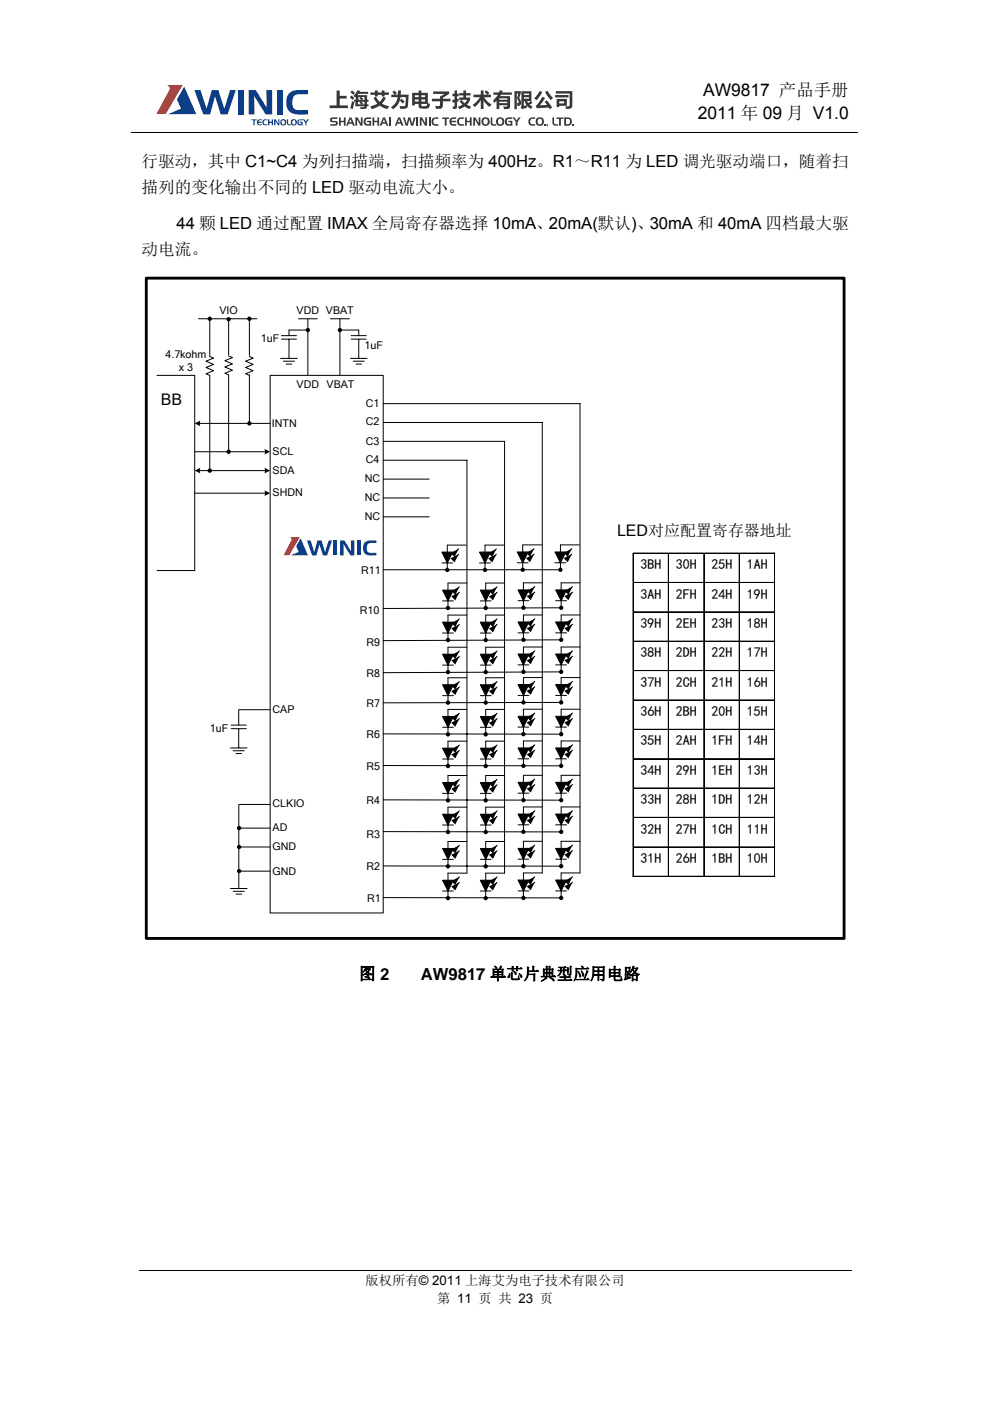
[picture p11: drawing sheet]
<svg xmlns="http://www.w3.org/2000/svg" width="210mm" height="297mm" viewBox="0 0 210 297" stroke-linecap="round" stroke-linejoin="round" font-family="sans-serif">
<g fill="#393633">
<path d="M71.4 19.2h.7v1.1h1.4v.6h-1.4v1.5h1.7v.5h-3.9v-.5h1.5z" fill-rule="evenodd"/>
<path d="M75.8 19.2h.6l-.1 .3h1.8v.4h-2.1l-.2 .3h2.1v.9h.3v.5h-.3l-.1 .5h.3v.4h-.3a.69 .69 0 0 1-1 .6h-.3l-.1-.4h.8l.1-.2h-2l.1-.9h-.3v-.5h.4v-.6l-.2 .2-.3-.4zM76.6 20.6l.4 .3-.2 .2h.5v-.5zM76.1 20.6l-.1 .5h.7l-.5-.3 .3-.2zM75.9 21.6v.5h.7l-.4-.3 .3-.2zM76.6 21.6l.4 .3-.2 .2h.5v-.5zM74.7 19.2l.6 .5-.4 .4-.6-.5zM74.5 20.3l.7 .5-.4 .4-.6-.6zM74.7 21.4l.5 .2-.4 1.5-.5-.1z" fill-rule="evenodd"/>
<path d="M78.6 19.6h.9v-.4h.6v.4h.9v-.4h.6v.4h.9v.5h-.9v.3h-.6v-.3h-.9v.3h-.6v-.3h-.9zM79.2 20.8l.5-.3 .8 1.1 .8-1.1 .6 .3-.9 1.2 1.5 .5-.3 .6-1.7-.7-1.7 .8-.3-.7 1.6-.5z" fill-rule="evenodd"/>
<path d="M83.2 19.5l.4-.3 .6 .5-.4 .4h.6v-.9h.6v.9h1.7l-.1 1.8a.94 .94 0 0 1-1.2 1.2h-.5l-.1-.6 1.1-.1 .2-1.8h-1.2l-.1 .7 .4-.4 .6 .6-.4 .4-.6-.6-.4 .9-.6 .7-.4 .3-.5-.5 1-.9 .4-1.2h-1.3v-.5h.7z" fill-rule="evenodd"/>
<path d="M87.4 19.7h1.4v-.5h.6v.5h1.3v2.2l.5 .1a.93 .93 0 0 1-1.3 1 .82 .82 0 0 1-1.1-.5v-.5h-.8v.4h-.6zM89.4 20.2v.4h.8v-.4zM88 20.2v.4h.8v-.4zM89.4 21.1v.4h.8v-.4zM88 21.1v.4h.8v-.4zM89.4 22v.4a.91 .91 0 0 0 1.1 0l.1-.4z" fill-rule="evenodd"/>
<path d="M91.9 19.4h3.3v.5l-1.3 .8v.2h1.6v.6h-1.6l-.1 1.3-.3 .3h-1l-.2-.6 .9-.1 .1-.9h-1.7v-.6h1.7v-.4l1-.6h-2.4z" fill-rule="evenodd"/>
<path d="M97.4 19.7h.9v-.5h.5v.5h1v.5h-1v.5h.9v.6l-.7 .9 .9 .4-.3 .5-1-.5-1.2 .6-.3-.6 1-.4-.6-.7 .4-.3 .7 .7 .5-.7h-1.7v-.5h.9v-.5h-.9zM96.4 19.2h.5v.7h.4v.5h-.4v.6l.4-.1v.6h-.4l-.1 1.4-.7 .2-.1-.5 .4-.1v-.8l-.4 .1-.1-.6 .5-.1v-.7h-.4v-.5h.4z" fill-rule="evenodd"/>
<path d="M100.4 20.1h1.6v-.9h.6v.9h.8l-.6-.6 .3-.3 .7 .5-.4 .4h.7v.5h-1.4l.8 1 .8 .6-.5 .5-1.2-1.4v1.8h-.6v-1.9l-1.3 1.5-.4-.5 .7-.5 .8-1.1h-1.4z" fill-rule="evenodd"/>
<path d="M104.6 19.6h1.2l.2-.4h.6l-.1 .4h2.1v.5h-2.3l-.2 .3h2.1v2.3a.79 .79 0 0 1-1.3 .3l-.2-.4h.7l.2-.3h-1.7v.8h-.6v-1.7l-.5 .5-.2-.7 1-1.1h-1zM105.9 20.8v.3h1.7v-.3zM105.9 21.6v.3h1.7v-.3z" fill-rule="evenodd"/>
<path d="M109.1 19.3h1.4l-.4 1.5a.9 .9 0 0 1 .4 1 .9 .9 0 0 1-.8 .7l-.1-.7h.4v-.4a1.49 1.49 0 0 1-.1-1.6h-.3v3.4h-.5zM110.6 19.3h2.1l-.1 2.1 .3 .4-.6 .4 .6 .3-.2 .6-1-.7v.4l-1 .4-.2-.5 .1-.3zM111.1 19.8v.4h1.1v-.4zM111.1 20.6v.3h1.1v-.3zM111.1 21.4v1.1l.6-.2-.4-.9zM111.8 21.4l.2 .5 .6-.5z" fill-rule="evenodd"/>
<path d="M115.6 19.5l.5-.3 1.2 1.6-.5 .4zM114.4 19.3l.6 .2-.4 .8-.9 1-.4-.5zM115 20.5l.6 .3-1.1 1.5h1.5l-.5-.7 .5-.3 1.1 1.5-.5 .4-.2-.4-2.5 .2-.3-.5 .7-.7z" fill-rule="evenodd"/>
<path d="M117.9 19.3h3.5v3a.87 .87 0 0 1-1.4 .7l-.1-.5h.7l.2-.2v-2.5h-2.9zM117.7 20.2h2.9v.5h-2.9zM118.1 21h2.1v1.4h-1.6v.3h-.5zM118.6 21.5v.4h1.1v-.4z" fill-rule="evenodd"/>
</g>
<path d="M39.1 18.4l2.5 5.8h-6l2.8-1.2-.9-1.9z" fill-rule="evenodd" fill="#0c3e87"/>
<path d="M35.4 18h3.4l-3.6 6.2h-2l2.8-5.3-.1-.4z" fill-rule="evenodd" fill="#da251d"/>
<g fill="#0c3e87">
<path d="M41.2 19.1h1.3l1.3 4 1.1-4h1.4l1.3 4 1.2-4h1.2l-1.7 5.2h-1.5l-1.2-3.9-1 3.9h-1.5z" fill-rule="evenodd"/>
<path d="M52.7 19.1h1.6l2.3 3.7-.1-3.7h1.2v5.2h-1.4l-2.4-3.9 .1 3.9h-1.3z" fill-rule="evenodd"/>
<path d="M61.4 19.7a5.9 5.9 0 0 1 3.9-.6v.9h-1.9a1.43 1.43 0 0 0-1.4 1.8l.1 .7a1.2 1.2 0 0 0 1.5 .8h1.7v1h-1.4a2.53 2.53 0 0 1-3.2-2.5l.1-.9z" fill-rule="evenodd"/>
<path d="M53.3 25.3h1.1v.2h-.4v1.1h-.2v-1.1h-.5z" fill-rule="evenodd"/>
<path d="M54.6 25.6l.2-.2 .7-.1v.2l-.6 .1-.1 .2h.7v.2h-.7l.1 .3 .6 .1v.2l-.8-.1a.73 .73 0 0 1-.1-.9z" fill-rule="evenodd"/>
<path d="M55.7 25.5l.3-.2h.7v.2h-.6l-.1 .2a.41 .41 0 0 0 .2 .7h.5v.2a.73 .73 0 0 1-.9-.2 .73 .73 0 0 1-.1-.9z" fill-rule="evenodd"/>
<path d="M56.9 25.3h.2v.5h.5v-.5h.3v1.3h-.3v-.6h-.5v.6h-.2z" fill-rule="evenodd"/>
<path d="M58.1 25.3h.4l.5 .9v-.9h.3v1.3h-.3l-.6-1v1h-.3z" fill-rule="evenodd"/>
<path d="M59.6 25.4a.7 .7 0 0 1 1 .1 .7 .7 0 0 1-.1 1 .7 .7 0 0 1-1-.3zM59.8 25.6a.49 .49 0 0 0 .3 .8 .49 .49 0 0 0 .2-.8z" fill-rule="evenodd"/>
<path d="M60.8 25.3h.3v.9l.6 .2v.2l-.6-.1-.2-.1z" fill-rule="evenodd"/>
<path d="M61.7 25.9a.68 .68 0 0 1 1.3 0 .68 .68 0 0 1-1.3 0zM62.1 25.6a.44 .44 0 0 0-.1 .6 .44 .44 0 0 0 .6 0 .44 .44 0 0 0 0-.6z" fill-rule="evenodd"/>
<path d="M63.3 25.4l.9-.1v.2h-.7a.47 .47 0 0 0-.1 .6 .47 .47 0 0 0 .5 .2v-.3h-.3v-.2h.6v.8h-.8a.69 .69 0 0 1-.1-1.2z" fill-rule="evenodd"/>
<path d="M64.2 25.3h.4l.3 .5 .3-.5h.3l-.5 .7v.6h-.3v-.6z" fill-rule="evenodd"/>
</g>
<g fill="#0c3e87">
<path d="M50.5 19.1h1.2v5.2h-1.2z"/>
<path d="M58.8 19.1h1.2v5.2h-1.2z"/>
</g>
<g fill="#393633">
<path d="M70.1 25.1l.3-.2h1.2v.3h-1l-.2 .2 .1 .2h.8a.52 .52 0 0 1 .3 .6 .52 .52 0 0 1-.5 .4h-1v-.3h1.1v-.3l-.6-.1a.52 .52 0 0 1-.6-.2 .52 .52 0 0 1 .1-.6z" fill-rule="evenodd"/>
<path d="M71.9 24.9h.4v.7h.6v-.7h.4v1.7h-.4v-.7h-.6v.7h-.4z" fill-rule="evenodd"/>
<path d="M74.3 25.3l-.2 .6h.5zM74.1 24.9h.4l.8 1.7h-.4l-.2-.4h-.7l-.2 .4h-.4z" fill-rule="evenodd"/>
<path d="M75.4 24.9h.4l.7 1.2v-1.2h.4v1.7h-.4l-.8-1.3 .1 1.3h-.4z" fill-rule="evenodd"/>
<path d="M77.3 25.1l.6-.2h.8v.3h-.9a.63 .63 0 0 0-.3 .7 .63 .63 0 0 0 .5 .4h.4v-.4h-.5v-.3h.8v1h-1.2l-.2-.2-.2-.5z" fill-rule="evenodd"/>
<path d="M79 24.9h.4v.7h.7v-.7h.3v1.7h-.3v-.7h-.7v.7h-.4z" fill-rule="evenodd"/>
<path d="M81.4 25.3l-.2 .6h.5zM81.3 24.9h.3l.8 1.7h-.4l-.2-.4h-.7l-.2 .4h-.4z" fill-rule="evenodd"/>
<path d="M84.6 25.3l-.2 .6h.5zM84.5 24.9h.4l.7 1.7h-.4l-.2-.4h-.7l-.2 .4h-.4z" fill-rule="evenodd"/>
<path d="M85.5 24.9h.4l.4 1.3 .3-1.3h.4l.4 1.3 .4-1.3h.4l-.6 1.7h-.4l-.4-1.3-.3 1.3h-.5z" fill-rule="evenodd"/>
<path d="M89 24.9h.5l.7 1.2v-1.2h.4v1.7h-.5l-.7-1.3v1.3h-.4z" fill-rule="evenodd"/>
<path d="M91.8 25.1l.3-.2h.9v.3h-.6a.6 .6 0 0 0-.5 .5 .6 .6 0 0 0 .3 .6h.8v.3a1 1 0 0 1-1.3-.2 1 1 0 0 1 .1-1.3z" fill-rule="evenodd"/>
<path d="M93.8 24.9h1.5v.3h-.6v1.4h-.4v-1.4h-.5z" fill-rule="evenodd"/>
<path d="M95.6 25.1l1.2-.2v.3l-.9 .1-.2 .3h1.1v.3h-1.1l.2 .4h.9v.3a1 1 0 0 1-1.3-.2 1 1 0 0 1 .1-1.3z" fill-rule="evenodd"/>
<path d="M97.2 25.1l.3-.2h.9v.3h-.6l-.4 .2a.7 .7 0 0 0 .2 .8 .7 .7 0 0 0 .8 .1v.3h-.9l-.3-.2-.2-.5z" fill-rule="evenodd"/>
<path d="M98.6 24.9h.4v.7h.7v-.7h.3v1.7h-.3v-.7h-.7v.7h-.4z" fill-rule="evenodd"/>
<path d="M100.4 24.9h.4l.7 1.2v-1.2h.4v1.7h-.4l-.8-1.3v1.3h-.3z" fill-rule="evenodd"/>
<path d="M102.1 25.8a.91 .91 0 0 1 1.8 0 .91 .91 0 0 1-1.8 0zM102.6 25.3a.63 .63 0 0 0 .3 1.1h.2a.67 .67 0 0 0 .3-1l-.3-.2z" fill-rule="evenodd"/>
<path d="M104.1 24.9h.3v1.3l.8 .2v.2h-.4a.68 .68 0 0 1-.7-.9z" fill-rule="evenodd"/>
<path d="M105.2 25.8a.91 .91 0 0 1 1.8 0 .91 .91 0 0 1-1.8 0zM105.8 25.3a.66 .66 0 0 0 .3 1.1 .66 .66 0 0 0 .3-1.1z" fill-rule="evenodd"/>
<path d="M107.3 25.1l.5-.2h.9v.3h-1a.63 .63 0 0 0 .3 1.1h.3v-.4h-.5v-.3h.9v1h-1.2l-.3-.2-.1-.5z" fill-rule="evenodd"/>
<path d="M108.7 24.9h.4l.5 .7 .4-.7h.4l-.6 1v.7h-.4v-.7z" fill-rule="evenodd"/>
<path d="M112.3 25.1l.3-.2h.9v.3h-.6a.61 .61 0 0 0-.5 .5 .61 .61 0 0 0 .4 .6h.7v.3a1.07 1.07 0 0 1-1.3-.3l-.1-.9z" fill-rule="evenodd"/>
<path d="M113.6 25.8a.91 .91 0 0 1 1.8 0 .91 .91 0 0 1-1.8 0zM114.2 25.3l-.2 .5 .2 .5a.55 .55 0 0 0 .7-.1 .55 .55 0 0 0 0-.7l-.3-.3z" fill-rule="evenodd"/>
<path d="M115.9 26.3h.3l-.2 .6z" fill-rule="evenodd"/>
<path d="M117.2 24.9h.3l.1 1.3 .8 .2v.2a.85 .85 0 0 1-1-.1 .85 .85 0 0 1-.2-.8z" fill-rule="evenodd"/>
<path d="M118 24.9h1.5v.3h-.5v1.4h-.4v-1.4h-.6z" fill-rule="evenodd"/>
<path d="M120.1 25.2v1.1a.67 .67 0 0 0 .7-.2 .67 .67 0 0 0 0-.8zM119.7 24.9h.4a.93 .93 0 0 1 1.2 .9 .93 .93 0 0 1-1.2 .9l-.4-.1z" fill-rule="evenodd"/>
</g>
<g fill="#393633">
<path d="M82.5 24.9h.4v1.7h-.4z"/>
<path d="M88.3 24.9h.4v1.7h-.4z"/>
<path d="M90.9 24.9h.4v1.7h-.4z"/>
<path d="M115.4 26.3h.3v.3h-.3z"/>
<path d="M121.5 26.3h.2v.3h-.2z"/>
</g>
<path d="M27.9 28.1h154M29.5 269.3h151.1" fill="none" stroke="#000" stroke-width=".21"/>
<path d="M31 59h148v140h-148z" fill="#fff"/>
<path d="M31 59h148v140h-148z" fill="none" stroke="#000" stroke-width=".61"/>
<path d="M57.3 79.6h24v114h-24z" fill="#fff"/>
<g fill="none" stroke="#000" stroke-width=".21">
<path d="M33.3 79.6h8v41.4h-8M42.1 67.6h12.4M44.5 75.6l.8 .3-1.6 .7 1.6 .7-1.6 .6 1.6 .7-1.6 .6 .8 .4v20.2M44.5 67.6v7.9M48.5 75.5l.8 .3-1.6 .7 1.6 .7-1.6 .6 1.6 .7-1.6 .6 .8 .4v16.3M48.5 67.7v7.6M52.9 75.6l.8 .3-1.6 .7 1.6 .7-1.6 .6 1.6 .7-1.6 .6 .8 .4M52.9 67.6v7.8M52.9 79.5v10.3M57.3 79.6h24v114h-24zM59.5 76h3.6M59.7 71.2h3.2"/>
<path d="M59.7 71.9h3.2M60.1 76.6h2.4M60.7 77.2h1.2M61.3 72v4M63.3 67.6h4M65.3 67.6v12M65.3 70h-4v1.1M70.1 67.6h4M72.1 67.6v12M72.1 70h4v1.1M74.3 76h3.6M74.5 71.2h3.2"/>
<path d="M74.5 71.9h3.2M74.9 76.6h2.4M75.5 77.2h1.2M76.1 72v4M41.3 95.8h15.1M42.2 89.8h15.1M42.2 99.8h14.2M81.3 97.6h17.7v87.5h-4v1.5M81.3 93.6h25.7v91.5h-4v1.5M81.3 89.6h33.7v95.5h-4v1.5M81.3 85.6h41.7v99.5h-4v1.5M41.3 104.6h15.1"/>
<path d="M81.3 109.6h9.7M81.3 105.6h9.7M81.3 101.6h9.7M93.7 117.1h2.3l-1.1 2.3zM93.7 119.4h2.3M94.9 119.4v1.4M97.3 116.4l-1.2 1.1M97.3 117.5l-1.2 1.2M98.9 115.6h-4v1.5M101.7 117.1h2.3l-1.1 2.3zM101.7 119.4h2.3M102.9 119.4v1.4"/>
<path d="M105.3 116.4l-1.2 1.1M105.3 117.5l-1.2 1.2M106.9 115.6h-4v1.5M109.7 117h2.3l-1.1 2.3zM109.7 119.3h2.3M110.9 119.3v1.5M113.3 116.3l-1.2 1.2M113.3 117.5l-1.2 1.1M114.9 115.5h-4v1.5M117.7 117h2.3l-1.1 2.3zM117.7 119.3h2.3M118.9 119.3v1.5h-37.6"/>
<path d="M121.3 116.3l-1.2 1.2M121.3 117.5l-1.2 1.1M122.9 115.5h-4v1.5M134.3 117.4v6.1M134.4 117.3h7.4M141.8 117.3v68.6M141.8 117.4v6.1M141.9 117.3h7.4M149.3 117.3v68.6M149.4 117.4v6.1M149.4 117.3h7.4M156.8 117.3v68.6"/>
<path d="M156.8 117.4v6.1M156.9 117.3h7.4M164.3 117.3v68.6M164.3 117.4v6.1M164.4 117.3h-30.1v68.6M93.9 138.7h2.3l-1.2 2.3zM93.9 131.9h2.3l-1.2 2.3zM93.9 125.1h2.3l-1.2 2.3zM93.9 134.2h2.3M93.9 127.4h2.3M95 127.4v1.5M95 134.2v1.5"/>
<path d="M97.4 138l-1.1 1.2M97.4 139.2l-1.1 1.1M97.4 131.2l-1.1 1.2M97.4 132.4l-1.1 1.1M97.4 124.4l-1.1 1.2M97.4 125.6l-1.1 1.1M99 123.6h-4v1.5M99 130.4h-4v1.5M99 137.2h-4v1.5M101.9 138.7h2.3l-1.2 2.3zM101.9 131.9h2.3l-1.2 2.3zM101.9 125.1h2.3l-1.2 2.3z"/>
<path d="M101.9 134.2h2.3M101.9 127.4h2.3M103 127.4v1.5M103 134.2v1.5M105.4 138l-1.1 1.2M105.4 139.2l-1.1 1.1M105.4 131.2l-1.1 1.2M105.4 132.4l-1.1 1.1M105.4 124.4l-1.1 1.2M105.4 125.6l-1.1 1.1M107 137.2h-4v1.5M107 130.4h-4v1.5"/>
<path d="M107 123.6h-4v1.5M109.9 138.7h2.3l-1.2 2.3zM109.9 131.9h2.3l-1.2 2.3zM109.9 125.1h2.3l-1.2 2.3zM109.9 134.2h2.3M109.9 127.4h2.3M111 127.4v1.5M111 134.2v1.5M113.4 131.2l-1.1 1.1M113.4 138l-1.1 1.1M113.4 139.1l-1.1 1.2M113.4 132.3l-1.1 1.2"/>
<path d="M113.4 124.4l-1.1 1.1M113.4 125.5l-1.1 1.2M115 130.4h-4v1.5M115 123.6h-4v1.5M115 137.2h-4v1.5M117.9 138.7h2.3l-1.2 2.3zM117.9 131.9h2.3l-1.2 2.3zM117.9 125.1h2.3l-1.2 2.3zM117.9 134.2h2.3M117.9 127.4h2.3M119 134.2v1.5l-37.7 .1M119 127.4v1.5l-37.7 .1"/>
<path d="M121.4 138l-1.1 1.1M121.4 139.1l-1.1 1.2M121.4 131.2l-1.1 1.1M121.4 132.3l-1.1 1.2M121.4 124.4l-1.1 1.1M121.4 125.5l-1.1 1.2M123 130.4h-4v1.5M123 123.6h-4v1.5M123 137.2h-4v1.5M134.3 123.5h30.1M134.3 129.7h30.1M134.3 135.9h30.1"/>
<path d="M134.3 123.6v6.1M134.3 129.8v6.1M134.3 136.1v6.1M134.4 123.5h7.4M134.4 129.8h7.4M134.4 136h7.4M141.8 123.6v6.1M141.8 129.8v6.1M141.8 136.1v6.1M141.9 123.5h7.4M141.9 129.8h7.4M141.9 136h7.4"/>
<path d="M149.4 123.6v6.1M149.4 129.8v6.1M149.4 136.1v6.1M149.4 123.5h7.4M149.4 129.8h7.4M149.4 136h7.4M156.8 123.6v6.1M156.8 129.8v6.1M156.8 136.1v6.1M156.9 123.5h7.4M156.9 129.8h7.4M156.9 136h7.4"/>
<path d="M164.3 123.6v6.1M164.3 129.8v6.1M164.3 136.1v6.1M48.9 158.6h3.5M49 153.7h3.2M49 154.5h3.2M49.5 159.2h2.3M50 159.8h1.2M50.6 150.5v3.2M50.6 154.5v4.1M50.7 150.5h6.6M93.9 151.9h2.3l-1.2 2.3z"/>
<path d="M93.9 158.6h2.3l-1.2 2.3zM93.9 145.2h2.3l-1.2 2.3zM93.9 154.2h2.3M93.9 147.5h2.3M93.9 141h2.3M95 141v1.5M95 147.5v1.5M95 154.2v1.5M97.4 151.2l-1.1 1.2M97.4 152.4l-1.1 1.1M97.4 157.9l-1.1 1.2M97.4 159.1l-1.1 1.1"/>
<path d="M97.4 144.5l-1.1 1.1M97.4 145.6l-1.1 1.2M99 150.4h-4v1.5M99 143.7h-4v1.5M99 157.1h-4v1.5M101.9 151.9h2.3l-1.2 2.3zM101.9 158.6h2.3l-1.2 2.3zM101.9 145.2h2.3l-1.2 2.3zM101.9 154.2h2.3M101.9 147.5h2.3M101.9 141h2.3M103 141v1.5"/>
<path d="M103 147.5v1.5M103 154.2v1.5M105.4 151.2l-1.1 1.2M105.4 152.4l-1.1 1.1M105.4 157.9l-1.1 1.2M105.4 159.1l-1.1 1.1M105.4 144.5l-1.1 1.1M105.4 145.6l-1.1 1.2M107 150.4h-4v1.5M107 157.1h-4v1.5M107 143.7h-4v1.5M109.9 151.9h2.3l-1.2 2.3z"/>
<path d="M109.9 158.6h2.3l-1.2 2.3zM109.9 145.1h2.3l-1.2 2.3zM109.9 147.4h2.3M109.9 141h2.3M109.9 154.2h2.3M111 141v1.5M111 147.4v1.5M111 154.2v1.5M113.4 151.2l-1.1 1.1M113.4 152.3l-1.1 1.2M113.4 157.9l-1.1 1.1M113.4 159l-1.1 1.2"/>
<path d="M113.4 144.5l-1.1 1.1M113.4 145.6l-1.1 1.1M115 150.4h-4v1.5M115 143.7h-4v1.4M115 157.1h-4v1.5M117.9 151.9h2.3l-1.2 2.3zM117.9 158.6h2.3l-1.2 2.3zM117.9 145.1h2.3l-1.2 2.3zM117.9 147.4h2.3M117.9 141h2.3M117.9 154.2h2.3M119 154.2v1.5l-37.7-.1"/>
<path d="M119 147.4v1.5l-37.7 .1M119 141v1.5l-37.7 .1M121.4 151.2l-1.1 1.1M121.4 152.3l-1.1 1.2M121.4 157.9l-1.1 1.1M121.4 159l-1.1 1.2M121.4 144.5l-1.1 1.1M121.4 145.6l-1.1 1.1M123 150.4h-4v1.5M123 157.1h-4v1.5M123 143.7h-4v1.4M134.3 142.2h30.1"/>
<path d="M134.3 148.4h30.1M134.3 154.6h30.1M134.3 142.3v6.1M134.3 148.5v6.1M134.3 154.8v6.1M134.4 142.3h7.4M134.4 148.5h7.4M134.4 154.7h7.4M141.8 142.3v6.1M141.8 148.5v6.1M141.8 154.8v6.1M141.9 142.3h7.4"/>
<path d="M141.9 148.5h7.4M141.9 154.7h7.4M149.4 142.3v6.1M149.4 148.5v6.1M149.4 154.8v6.1M149.4 142.3h7.4M149.4 148.5h7.4M149.4 154.7h7.4M156.8 142.3v6.1M156.8 148.5v6.1M156.8 154.8v6.1M156.9 142.3h7.4"/>
<path d="M156.9 148.5h7.4M156.9 154.7h7.4M164.3 142.3v6.1M164.3 148.5v6.1M164.3 154.8v6.1M50.7 170.6v17.8M50.7 175.6h6.6M50.7 179.6h6.6M50.7 170.6h6.6M93.9 165.9h2.3l-1.2 2.3zM93.9 172.6h2.3l-1.2 2.3zM93.9 179.9h2.3l-1.2 2.3z"/>
<path d="M93.9 160.9h2.3M93.9 168.2h2.3M93.9 174.9h2.3M95 160.9v1.5M95 168.2v1.5M95 174.9v1.5M97.4 165.2l-1.1 1.2M97.4 166.4l-1.1 1.1M97.4 171.9l-1.1 1.2M97.4 173.1l-1.1 1.1M97.4 179.2l-1.1 1.2M99 164.4h-4v1.5"/>
<path d="M99 171.1h-4v1.5M99 178.4h-4v1.5M101.9 165.9h2.3l-1.2 2.3zM101.9 172.6h2.3l-1.2 2.3zM101.9 179.9h2.3l-1.2 2.3zM101.9 160.9h2.3M101.9 168.2h2.3M101.9 174.9h2.3M103 160.9v1.5M103 168.2v1.5M103 174.9v1.5M105.4 165.2l-1.1 1.2"/>
<path d="M105.4 166.4l-1.1 1.1M105.4 171.9l-1.1 1.2M105.4 173.1l-1.1 1.1M105.4 179.2l-1.1 1.2M107 164.4h-4v1.5M107 171.1h-4v1.5M107 178.4h-4v1.5M109.9 165.9h2.3l-1.2 2.3zM109.9 172.6h2.3l-1.2 2.3zM109.9 179.9h2.3l-1.2 2.3zM109.9 160.9h2.3M109.9 168.2h2.3"/>
<path d="M109.9 174.9h2.3M111 160.9v1.5M111 168.2v1.5M111 174.9v1.5M113.4 165.2l-1.1 1.1M113.4 166.3l-1.1 1.2M113.4 171.9l-1.1 1.1M113.4 173l-1.1 1.2M113.4 179.2l-1.1 1.1M115 171.1h-4v1.5M115 164.4h-4v1.5M115 178.4h-4v1.5"/>
<path d="M117.9 165.9h2.3l-1.2 2.3zM117.9 172.6h2.3l-1.2 2.3zM117.9 179.9h2.3l-1.2 2.3zM117.9 160.9h2.3M117.9 168.2h2.3M117.9 174.9h2.3M119 174.9v1.5l-37.7-.1M119 168.2v1.5l-37.7-.1M119 160.9v1.5l-37.7-.1M121.4 165.2l-1.1 1.1M121.4 166.3l-1.1 1.2M121.4 171.9l-1.1 1.1"/>
<path d="M121.4 173l-1.1 1.2M121.4 179.2l-1.1 1.1M123 171.1h-4v1.5M123 164.4h-4v1.5M123 178.4h-4v1.5M134.3 160.8h30.1M134.3 167.1h30.1M134.3 173.3h30.1M134.3 179.6h30.1M134.3 161v6.1M134.3 167.2v6.1M134.3 173.4v6.2"/>
<path d="M134.3 179.7v6.1M134.4 160.9h7.4M134.4 167.2h7.4M134.4 173.4h7.4M134.4 179.6h7.4M141.8 161v6.1M141.8 167.2v6.1M141.8 173.4v6.2M141.8 179.7v6.1M141.9 160.9h7.4M141.9 167.2h7.4M141.9 173.4h7.4"/>
<path d="M141.9 179.6h7.4M149.4 161v6.1M149.4 167.2v6.1M149.4 173.4v6.2M149.4 179.7v6.1M149.4 160.9h7.4M149.4 167.2h7.4M149.4 173.4h7.4M149.4 179.6h7.4M156.8 161v6.1M156.8 167.2v6.1M156.8 173.4v6.2"/>
<path d="M156.8 179.7v6.1M156.9 160.9h7.4M156.9 167.2h7.4M156.9 173.4h7.4M156.9 179.6h7.4M164.3 161v6.1M164.3 167.2v6.1M164.3 173.4v6.2M164.3 179.7v6.1M48.9 188.4h3.5M49.5 189h2.3M50.1 189.6h1.1"/>
<path d="M50.7 184.7h6.6M93.9 186.6h2.3l-1.2 2.3zM93.9 182.2h2.3M93.9 188.9h2.3M95 182.2v1.5M95 188.9v1.5M97.4 180.4l-1.1 1.1M97.4 185.9l-1.1 1.2M97.4 187.1l-1.1 1.1M101.9 186.6h2.3l-1.2 2.3zM101.9 182.2h2.3M101.9 188.9h2.3"/>
<path d="M103 182.2v1.5M103 188.9v1.5M105.4 180.4l-1.1 1.1M105.4 185.9l-1.1 1.2M105.4 187.1l-1.1 1.1M109.9 186.6h2.3l-1.2 2.3zM109.9 182.2h2.3M109.9 188.9h2.3M111 182.2v1.4M111 188.9v1.5M113.4 180.3l-1.1 1.2M113.4 185.9l-1.1 1.1"/>
<path d="M113.4 187l-1.1 1.2M117.9 186.6h2.3l-1.2 2.3zM117.9 182.2h2.3M117.9 188.9h2.3M119 188.9v1.5l-37.7-.1M119 182.2v1.4h-37.7M121.4 180.3l-1.1 1.2M121.4 185.9l-1.1 1.1M121.4 187l-1.1 1.2M134.3 185.8h30.1M134.4 185.9h7.4M141.9 185.9h7.4"/>
<path d="M149.4 185.9h7.4M156.9 185.9h7.4"/>
</g>
<g fill="#000">
<path d="M93.7 117.1h2.3l-1.1 2.3zM95.5 117.2l1.8-.8-.9 1.7zM95.5 118.4l1.8-.9-.9 1.8zM101.7 117.1h2.3l-1.1 2.3zM103.5 117.2l1.8-.8-.9 1.7zM103.5 118.4l1.8-.9-.9 1.8zM109.7 117h2.3l-1.1 2.3zM111.5 117.2l1.8-.9-.9 1.7zM111.5 118.3l1.8-.8-.9 1.7zM117.7 117h2.3l-1.1 2.3zM119.5 117.2l1.8-.9-.9 1.7zM119.5 118.3l1.8-.8-.9 1.7z"/>
<path d="M93.9 138.7h2.3l-1.2 2.3zM93.9 131.9h2.3l-1.2 2.3zM93.9 125.1h2.3l-1.2 2.3zM95.7 138.9l1.7-.9-.8 1.7zM95.7 132.1l1.7-.9-.8 1.7zM95.7 133.2l1.7-.8-.8 1.7zM95.7 125.3l1.7-.9-.8 1.8zM95.7 126.4l1.7-.8-.8 1.7zM101.9 138.7h2.3l-1.2 2.3zM101.9 131.9h2.3l-1.2 2.3zM101.9 125.1h2.3l-1.2 2.3zM103.7 138.9l1.7-.9-.8 1.7z"/>
<path d="M103.7 132.1l1.7-.9-.8 1.7zM103.7 133.2l1.7-.8-.8 1.7zM103.7 125.3l1.7-.9-.8 1.8zM103.7 126.4l1.7-.8-.8 1.7zM109.9 138.7h2.3l-1.2 2.3zM109.9 131.9h2.3l-1.2 2.3zM109.9 125.1h2.3l-1.2 2.3zM111.7 138.8l1.7-.8-.8 1.7zM111.7 140l1.7-.9-.8 1.7zM111.7 132l1.7-.8-.8 1.7zM111.7 133.2l1.7-.9-.8 1.7zM111.7 125.2l1.7-.8-.8 1.7z"/>
<path d="M111.7 126.4l1.7-.9-.8 1.8zM117.9 138.7h2.3l-1.2 2.3zM117.9 131.9h2.3l-1.2 2.3zM117.9 125.1h2.3l-1.2 2.3zM119.7 138.8l1.7-.8-.8 1.7zM119.7 140l1.7-.9-.8 1.7zM119.7 132l1.7-.8-.8 1.7zM119.7 133.2l1.7-.9-.8 1.7zM119.7 125.2l1.7-.8-.8 1.7zM119.7 126.4l1.7-.9-.8 1.8zM93.9 151.9h2.3l-1.2 2.3zM93.9 158.6h2.3l-1.2 2.3z"/>
<path d="M93.9 145.2h2.3l-1.2 2.3zM95.7 152.1l1.7-.9-.8 1.8zM95.7 153.2l1.7-.8-.8 1.7zM95.7 158.8l1.7-.9-.8 1.8zM95.7 160l1.7-.9-.8 1.7zM95.7 145.4l1.7-.9-.8 1.7zM95.7 146.5l1.7-.9-.8 1.8zM95.7 140l1.7-.8-.8 1.7zM101.9 151.9h2.3l-1.2 2.3zM101.9 158.6h2.3l-1.2 2.3zM101.9 145.2h2.3l-1.2 2.3zM103.7 152.1l1.7-.9-.8 1.8z"/>
<path d="M103.7 153.2l1.7-.8-.8 1.7zM103.7 158.8l1.7-.9-.8 1.8zM103.7 160l1.7-.9-.8 1.7zM103.7 145.4l1.7-.9-.8 1.7zM103.7 146.5l1.7-.9-.8 1.8zM103.7 140l1.7-.8-.8 1.7zM109.9 151.9h2.3l-1.2 2.3zM109.9 158.6h2.3l-1.2 2.3zM109.9 145.1h2.3l-1.2 2.3zM111.7 152l1.7-.8-.8 1.7zM111.7 153.2l1.7-.9-.8 1.8zM111.7 158.7l1.7-.8-.8 1.7z"/>
<path d="M111.7 159.9l1.7-.9-.8 1.8zM111.7 145.3l1.7-.8-.8 1.7zM111.7 146.5l1.7-.9-.8 1.7zM117.9 151.9h2.3l-1.2 2.3zM117.9 158.6h2.3l-1.2 2.3zM117.9 145.1h2.3l-1.2 2.3zM119.7 152l1.7-.8-.8 1.7zM119.7 153.2l1.7-.9-.8 1.8zM119.7 158.7l1.7-.8-.8 1.7zM119.7 159.9l1.7-.9-.8 1.8zM119.7 145.3l1.7-.8-.8 1.7zM119.7 146.5l1.7-.9-.8 1.7z"/>
<path d="M93.9 165.9h2.3l-1.2 2.3zM93.9 172.6h2.3l-1.2 2.3zM93.9 179.9h2.3l-1.2 2.3zM95.7 166.1l1.7-.9-.8 1.7zM95.7 167.2l1.7-.8-.8 1.7zM95.7 172.8l1.7-.9-.8 1.8zM95.7 173.9l1.7-.8-.8 1.7zM101.9 165.9h2.3l-1.2 2.3zM101.9 172.6h2.3l-1.2 2.3zM101.9 179.9h2.3l-1.2 2.3zM103.7 166.1l1.7-.9-.8 1.7zM103.7 167.2l1.7-.8-.8 1.7z"/>
<path d="M103.7 172.8l1.7-.9-.8 1.8zM103.7 173.9l1.7-.8-.8 1.7zM109.9 165.9h2.3l-1.2 2.3zM109.9 172.6h2.3l-1.2 2.3zM109.9 179.9h2.3l-1.2 2.3zM111.7 166l1.7-.8-.8 1.7zM111.7 167.2l1.7-.9-.8 1.7zM111.7 172.8l1.7-.9-.8 1.7zM111.7 173.9l1.7-.9-.8 1.8zM117.9 165.9h2.3l-1.2 2.3zM117.9 172.6h2.3l-1.2 2.3zM117.9 179.9h2.3l-1.2 2.3z"/>
<path d="M119.7 166l1.7-.8-.8 1.7zM119.7 167.2l1.7-.9-.8 1.7zM119.7 172.8l1.7-.9-.8 1.7zM119.7 173.9l1.7-.9-.8 1.8zM93.9 186.6h2.3l-1.2 2.3zM95.7 180.1l1.7-.9-.8 1.7zM95.7 181.2l1.7-.8-.8 1.7zM95.7 186.8l1.7-.9-.8 1.8zM95.7 187.9l1.7-.8-.8 1.7zM101.9 186.6h2.3l-1.2 2.3zM103.7 180.1l1.7-.9-.8 1.7zM103.7 181.2l1.7-.8-.8 1.7z"/>
<path d="M103.7 186.8l1.7-.9-.8 1.8zM103.7 187.9l1.7-.8-.8 1.7zM109.9 186.6h2.3l-1.2 2.3zM111.7 180l1.7-.8-.8 1.7zM111.7 181.2l1.7-.9-.8 1.8zM111.7 186.8l1.7-.9-.8 1.7zM111.7 187.9l1.7-.9-.8 1.8zM117.9 186.6h2.3l-1.2 2.3zM119.7 180l1.7-.8-.8 1.7zM119.7 181.2l1.7-.9-.8 1.8zM119.7 186.8l1.7-.9-.8 1.7zM119.7 187.9l1.7-.9-.8 1.8z"/>
<path d="M41.3 89.8l1.2-.6-.1 .6 .1 .6z" fill-rule="evenodd"/>
<path d="M41.3 99.8l1.2-.6-.1 .6 .1 .6z" fill-rule="evenodd"/>
<path d="M56.1 95.2l1.2 .6-1.2 .6 .1-.6z" fill-rule="evenodd"/>
<path d="M56.1 99.2l1.2 .6-1.2 .6 .1-.6z" fill-rule="evenodd"/>
<path d="M56.1 104l1.2 .6-1.2 .6 .1-.6z" fill-rule="evenodd"/>
<circle cx="44.5" cy="67.6" r=".46"/>
<circle cx="48.5" cy="67.7" r=".46"/>
<circle cx="52.9" cy="67.6" r=".46"/>
<circle cx="65.3" cy="70" r=".46"/>
<circle cx="72.1" cy="70" r=".45"/>
<circle cx="44.5" cy="99.8" r=".46"/>
<circle cx="48.5" cy="95.8" r=".46"/>
<circle cx="52.9" cy="89.8" r=".46"/>
<circle cx="94.9" cy="120.8" r=".46"/>
<circle cx="95" cy="135.7" r=".46"/>
<circle cx="95" cy="128.9" r=".46"/>
<circle cx="102.9" cy="120.8" r=".46"/>
<circle cx="103" cy="128.9" r=".46"/>
<circle cx="103" cy="135.7" r=".46"/>
<circle cx="110.9" cy="120.8" r=".46"/>
<circle cx="111" cy="128.9" r=".46"/>
<circle cx="111" cy="135.7" r=".46"/>
<circle cx="118.9" cy="120.8" r=".46"/>
<circle cx="119" cy="128.9" r=".46"/>
<circle cx="119" cy="135.7" r=".46"/>
<circle cx="95" cy="149" r=".46"/>
<circle cx="95" cy="155.7" r=".46"/>
<circle cx="95" cy="142.5" r=".46"/>
<circle cx="103" cy="149" r=".46"/>
<circle cx="103" cy="142.5" r=".46"/>
<circle cx="103" cy="155.7" r=".46"/>
<circle cx="111" cy="148.9" r=".46"/>
<circle cx="111" cy="142.5" r=".46"/>
<circle cx="111" cy="155.7" r=".46"/>
<circle cx="119" cy="155.7" r=".46"/>
<circle cx="119" cy="142.5" r=".46"/>
<circle cx="119" cy="148.9" r=".46"/>
<circle cx="50.7" cy="179.6" r=".46"/>
<circle cx="50.7" cy="175.6" r=".46"/>
<circle cx="95" cy="176.4" r=".47"/>
<circle cx="95" cy="162.4" r=".46"/>
<circle cx="95" cy="169.7" r=".46"/>
<circle cx="103" cy="169.7" r=".46"/>
<circle cx="103" cy="176.4" r=".47"/>
<circle cx="103" cy="162.4" r=".46"/>
<circle cx="111" cy="176.4" r=".46"/>
<circle cx="111" cy="169.6" r=".46"/>
<circle cx="111" cy="162.4" r=".46"/>
<circle cx="119" cy="169.7" r=".46"/>
<circle cx="119" cy="162.4" r=".46"/>
<circle cx="119" cy="176.4" r=".46"/>
<circle cx="50.7" cy="184.7" r=".46"/>
<circle cx="95" cy="190.4" r=".46"/>
<circle cx="95" cy="183.7" r=".46"/>
<circle cx="103" cy="190.4" r=".46"/>
<circle cx="103" cy="183.7" r=".46"/>
<circle cx="111" cy="183.6" r=".47"/>
<circle cx="111" cy="190.4" r=".46"/>
<circle cx="119" cy="183.6" r=".47"/>
<circle cx="119" cy="190.4" r=".46"/>
</g>
<g fill="#000">
<path d="M134.3 117.3l.1 .1zM141.8 117.3l.1 .1zM149.3 117.3l.1 .1zM156.8 117.3l.1 .1zM164.3 117.3l.1 .1zM134.3 123.5l.1 .1zM134.3 129.7l.1 .1zM134.3 135.9l.1 .2zM141.8 123.5l.1 .1zM141.8 129.7l.1 .1zM141.8 135.9l.1 .2zM149.3 123.5l.1 .1z"/>
<path d="M149.3 129.7l.1 .1zM149.3 135.9l.1 .2zM156.8 123.5l.1 .1zM156.8 129.7l.1 .1zM156.8 135.9l.1 .2zM164.3 123.5l.1 .1zM164.3 129.7l.1 .1zM164.3 135.9l.1 .2zM134.3 142.2l.1 .1zM134.3 148.4l.1 .1zM134.3 154.6l.1 .2zM141.8 142.2l.1 .1z"/>
<path d="M141.8 148.4l.1 .1zM141.8 154.6l.1 .2zM149.3 142.2l.1 .1zM149.3 148.4l.1 .1zM149.3 154.6l.1 .2zM156.8 142.2l.1 .1zM156.8 148.4l.1 .1zM156.8 154.6l.1 .2zM164.3 142.2l.1 .1zM164.3 148.4l.1 .1zM164.3 154.6l.1 .2zM134.3 160.9l.1 .1z"/>
<path d="M134.3 167.1l.1 .1zM134.3 173.3l.1 .1zM134.3 179.6l.1 .1zM141.8 160.9l.1 .1zM141.8 167.1l.1 .1zM141.8 173.3l.1 .1zM141.8 179.6l.1 .1zM149.3 160.9l.1 .1zM149.3 167.1l.1 .1zM149.3 173.3l.1 .1zM149.3 179.6l.1 .1zM156.8 160.9l.1 .1z"/>
<path d="M156.8 167.1l.1 .1zM156.8 173.3l.1 .1zM156.8 179.6l.1 .1zM164.3 160.9l.1 .1zM164.3 167.1l.1 .1zM164.3 173.3l.1 .1zM164.3 179.6l.1 .1zM134.3 185.8l.1 .1zM141.8 185.8l.1 .1zM149.3 185.8l.1 .1zM156.8 185.8l.1 .1zM164.3 185.8l.1 .1z"/>
</g>
<path d="M63.8 114.1l1.5 3.6-3.6 .1 1.7-.8-.6-1.2z" fill-rule="evenodd" fill="#0c3e87"/>
<path d="M61.5 113.9h2.1l-2.2 3.8h-1.2l1.7-3.3z" fill-rule="evenodd" fill="#da251d"/>
<g fill="#0c3e87">
<path d="M65.1 114.6h.8l.8 2.4 .6-2.4h.9l.8 2.4 .7-2.4h.7l-1 3.2h-.9l-.7-2.4-.7 2.4h-.9z" fill-rule="evenodd"/>
<path d="M72.1 114.6h.9l1.5 2.3-.1-2.3h.8v3.2h-.9l-1.4-2.4v2.4h-.8z" fill-rule="evenodd"/>
<path d="M77.4 114.9l.9-.3h1.5v.5h-1.3l-.5 .2a1.76 1.76 0 0 0-.1 1.5l.3 .4h1.6v.6l-1.8-.1-.7-.4-.3-.7v-.7l.1-.5z" fill-rule="evenodd"/>
</g>
<g fill="#0c3e87">
<path d="M70.7 114.6h.8v3.2h-.8z"/>
<path d="M75.8 114.6h.8v3.2h-.8z"/>
</g>
<g font-size="3.7">
<text x="149.1" y="20.4">AW9817 产品手册</text>
<text x="148" y="25.2">2011 年 09 月 V1.0</text>
</g>
<g font-size="3.5">
<text x="30" y="35.4">行驱动，其中 C1~C4 为列扫描端，扫描频率为 400Hz。R1～R11 为 LED 调光驱动端口，随着扫</text>
<text x="30" y="40.9">描列的变化输出不同的 LED 驱动电流大小。</text>
<text x="30" y="54">动电流。</text>
<text x="37.4" y="48.5">44 颗 LED 通过配置 IMAX 全局寄存器选择 10mA、20mA(默认)、30mA 和 40mA 四档最大驱</text>
<text x="76.1" y="207.7">图 2</text>
<text x="89.3" y="207.7">AW9817 单芯片典型应用电路</text>
</g>
<g font-size="3.4">
<text x="34.1" y="85.8">BB</text>
<text x="130.9" y="113.7">LED对应配置寄存器地址</text>
</g>
<g font-size="3">
<text x="135.8" y="120.7">3BH</text>
<text x="143.4" y="120.7">30H</text>
<text x="150.9" y="120.7">25H</text>
<text x="158.4" y="120.7">1AH</text>
<text x="135.8" y="126.9">3AH</text>
<text x="143.4" y="126.9">2FH</text>
<text x="150.9" y="126.9">24H</text>
<text x="158.4" y="126.9">19H</text>
<text x="135.8" y="133.1">39H</text>
<text x="143.4" y="133.1">2EH</text>
<text x="150.9" y="133.1">23H</text>
<text x="158.4" y="133.1">18H</text>
<text x="135.8" y="139.3">38H</text>
<text x="143.4" y="139.3">2DH</text>
<text x="150.9" y="139.3">22H</text>
<text x="158.4" y="139.3">17H</text>
<text x="135.8" y="145.6">37H</text>
<text x="143.4" y="145.6">2CH</text>
<text x="150.9" y="145.6">21H</text>
<text x="158.4" y="145.6">16H</text>
<text x="135.8" y="151.8">36H</text>
<text x="143.4" y="151.8">2BH</text>
<text x="150.9" y="151.8">20H</text>
<text x="158.4" y="151.8">15H</text>
<text x="135.8" y="158.1">35H</text>
<text x="143.4" y="158.1">2AH</text>
<text x="150.9" y="158.1">1FH</text>
<text x="158.4" y="158.1">14H</text>
<text x="135.8" y="164.3">34H</text>
<text x="143.4" y="164.3">29H</text>
<text x="150.9" y="164.3">1EH</text>
<text x="158.4" y="164.3">13H</text>
<text x="135.8" y="170.5">33H</text>
<text x="143.4" y="170.5">28H</text>
<text x="150.9" y="170.5">1DH</text>
<text x="158.4" y="170.5">12H</text>
<text x="135.8" y="176.7">32H</text>
<text x="143.4" y="176.7">27H</text>
<text x="150.9" y="176.7">1CH</text>
<text x="158.4" y="176.7">11H</text>
<text x="135.8" y="183">31H</text>
<text x="143.4" y="183">26H</text>
<text x="150.9" y="183">1BH</text>
<text x="158.4" y="183">10H</text>
</g>
<g font-size="2.8">
<text x="77.5" y="272.5">版权所有© 2011 上海艾为电子技术有限公司</text>
<text x="92.7" y="276.2">第 11 页 共 23 页</text>
</g>
<g font-size="2.3">
<text x="46.5" y="66.5">VIO</text>
<text x="62.9" y="66.5">VDD VBAT</text>
<text x="35.1" y="76">4.7kohm</text>
<text x="55.3" y="72.5">1uF</text>
<text x="77.3" y="74">1uF</text>
<text x="37.9" y="78.7">x 3</text>
<text x="62.9" y="82.3">VDD</text>
<text x="69.3" y="82.3">VBAT</text>
<text x="77.6" y="86.3">C1</text>
<text x="57.7" y="90.4">INTN</text>
<text x="77.6" y="94.3">C3</text>
<text x="77.6" y="90.2">C2</text>
<text x="57.8" y="96.4">SCL</text>
<text x="57.8" y="100.5">SDA</text>
<text x="77.6" y="98.3">C4</text>
<text x="57.8" y="105.3">SHDN</text>
<text x="77.4" y="106.2">NC</text>
<text x="77.4" y="102.3">NC</text>
<text x="77.4" y="110.3">NC</text>
<text x="76.6" y="121.7">R11</text>
<text x="76.3" y="130.2">R10</text>
<text x="77.7" y="137">R9</text>
<text x="77.7" y="143.5">R8</text>
<text x="77.7" y="149.9">R7</text>
<text x="44.5" y="155.1">1uF</text>
<text x="57.8" y="151.3">CAP</text>
<text x="77.7" y="156.5">R6</text>
<text x="77.7" y="163.3">R5</text>
<text x="57.8" y="171.2">CLKIO</text>
<text x="77.7" y="170.5">R4</text>
<text x="57.8" y="176.3">AD</text>
<text x="77.7" y="177.7">R3</text>
<text x="57.8" y="180.3">GND</text>
<text x="57.8" y="185.5">GND</text>
<text x="77.7" y="184.5">R2</text>
<text x="77.9" y="191.2">R1</text>
</g>
</svg>
